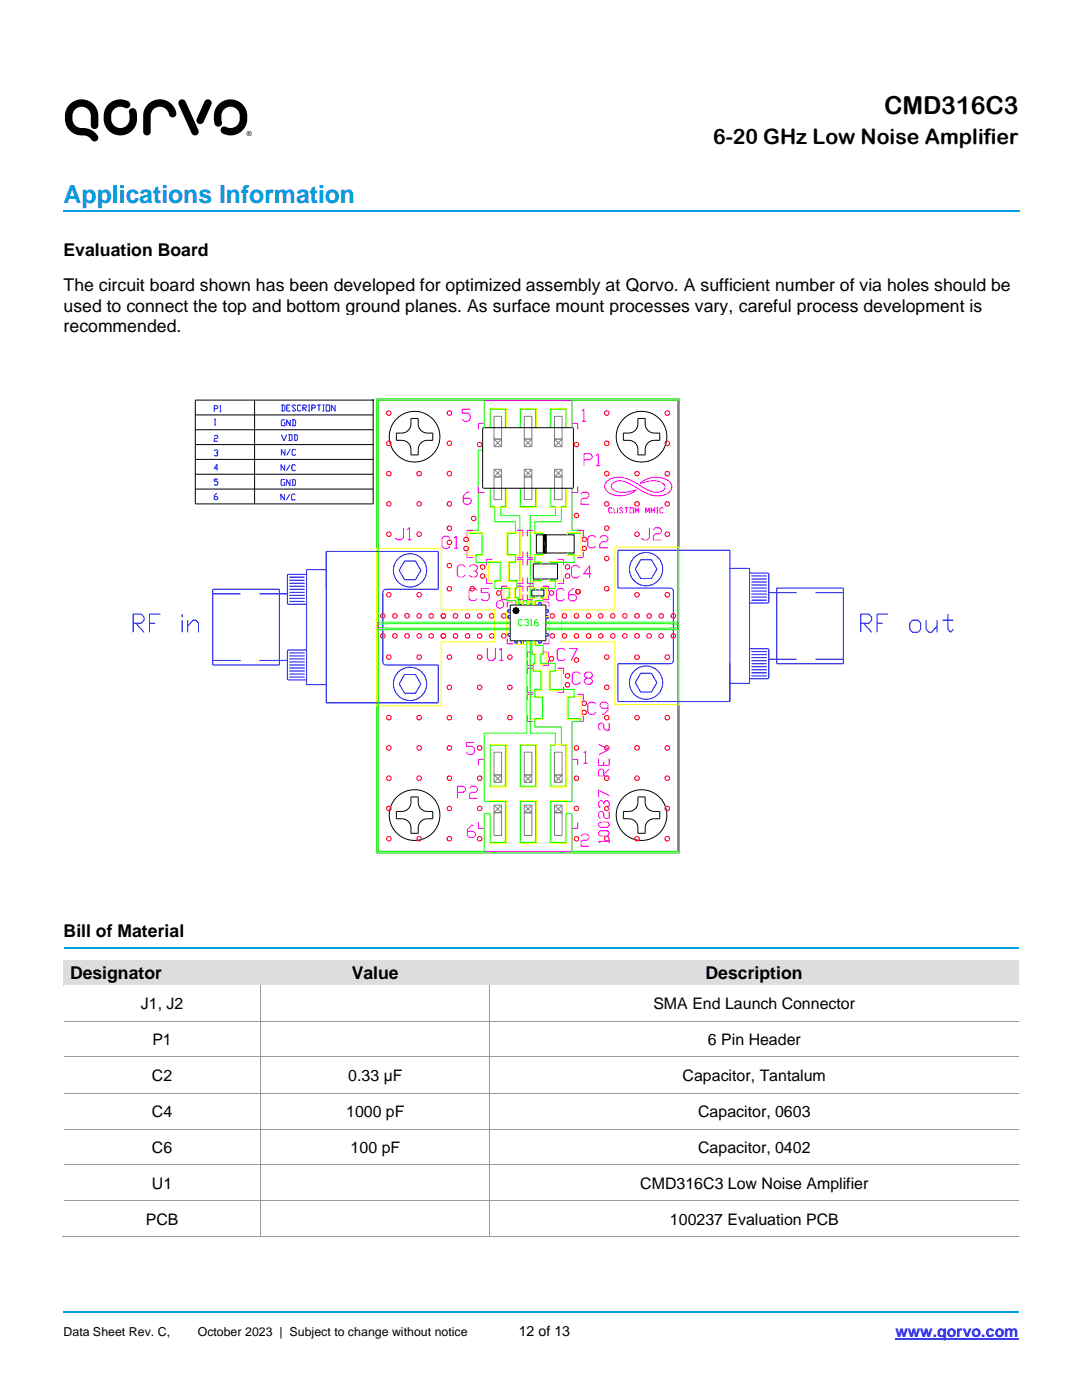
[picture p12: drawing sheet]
<svg xmlns="http://www.w3.org/2000/svg" width="216mm" height="279mm" viewBox="0 0 216 279" stroke-linecap="round" stroke-linejoin="round" font-family="sans-serif">
<path d="M178.7 267.3h24.5" fill="none" stroke="#00f" stroke-width=".34"/>
<path d="M12.7 261.8h85.9" fill="none" stroke="#009ee1" stroke-width=".34"/>
<path d="M98.6 261.7h.3v.3h-.3z" fill-rule="evenodd" fill="#009ee1"/>
<path d="M98.9 261.8h19.8" fill="none" stroke="#009ee1" stroke-width=".34"/>
<path d="M118.7 261.7h.4v.3h-.4z" fill-rule="evenodd" fill="#009ee1"/>
<path d="M119.1 261.8h84.1" fill="none" stroke="#009ee1" stroke-width=".34"/>
<path d="M43.7 20.8a3.9 3.9 0 0 0-.7 4.2 .81 .81 0 0 0 1.1 0 .81 .81 0 0 0 .1-1.1 1.95 1.95 0 0 1 .5-2.1 1.95 1.95 0 0 1 2.2-.3 2.15 2.15 0 0 1 1 2.5 2.15 2.15 0 0 1-2.2 1.5h-.3a.8 .8 0 0 0-1.3 .2 .8 .8 0 0 0 .7 1.1 3.4 3.4 0 0 0 4.5-3.7 3.3 3.3 0 0 0-2-3 3.3 3.3 0 0 0-3.6 .7zM13.9 20.8a3.7 3.7 0 0 0-.8 3.9 3.7 3.7 0 0 0 3.2 2.3l.7 .1a2.11 2.11 0 0 1 1.4 1 .74 .74 0 0 0 1-.1 .74 .74 0 0 0 .1-.9 3.4 3.4 0 0 0-3.2-1.5 2.18 2.18 0 0 1-1.9-1.7 2.18 2.18 0 0 1 1-2.4 1.92 1.92 0 0 1 2.1 .2 1.92 1.92 0 0 1 .6 2.1v1a.77 .77 0 0 0 .8 1 .77 .77 0 0 0 .7-1v-.5a3.9 3.9 0 0 0-2-4.2 3.4 3.4 0 0 0-3.7 .7zM29.5 20.8a3.7 3.7 0 0 0-.9 3.1v2.2a.77 .77 0 0 0 .7 .9 .77 .77 0 0 0 .8-.9v-2.2a1.99 1.99 0 0 1 2.3-2.5 1.97 1.97 0 0 1 1.4 1.7 .75 .75 0 0 0 .9 .3 .75 .75 0 0 0 .5-.9 3.3 3.3 0 0 0-5.7-1.7zM41 20l-1.3 2.8a1.57 1.57 0 0 0-.3 1.7 .76 .76 0 0 0 1.2-.2l1.6-3.4a.75 .75 0 0 0-.3-.9 .75 .75 0 0 0-.9 0zM35.8 20.1l-.2 .5 .1 .3 2.5 5.7a.77 .77 0 0 0 1.1 .3 .77 .77 0 0 0 .2-1.2l-2.1-4.5a1.59 1.59 0 0 0-1.1-1.4zM21.7 20.8a3 3 0 0 1 4.3-.2 .8 .8 0 0 1-.4 .9 .8 .8 0 0 1-1-.1 1.91 1.91 0 0 0-2.4 2.4 1.88 1.88 0 0 0 2.2 1.7 1.88 1.88 0 0 0 1.4-2.4 1.21 1.21 0 0 1 .4-1.5 1.13 1.13 0 0 1 1.1 1.5 3.4 3.4 0 0 1-3.3 3.9 3.4 3.4 0 0 1-3.3-3.9 3.2 3.2 0 0 1 1-2.3z" fill-rule="evenodd" fill="#000"/>
<g fill="#fff">
<path d="M12.7 35.6h190.8v6.3h-190.8z" fill-rule="evenodd"/>
<path d="M12.7 35.9h190.8v5.7h-190.8z" fill-rule="evenodd"/>
<path d="M12.7 42.3h190.8v2.7h-190.8z" fill-rule="evenodd"/>
<path d="M12.7 42.3h190.8v2.7h-190.8z" fill-rule="evenodd"/>
</g>
<path d="M12.7 42.1h190.8" fill="none" stroke="#00a1df" stroke-width=".34"/>
<g fill="#fff">
<path d="M12.7 45h190.8v9.9h-190.8z" fill-rule="evenodd"/>
<path d="M12.7 47.9h190.8v4.1h-190.8z" fill-rule="evenodd"/>
<path d="M12.7 47.9h29v4.1h-29z" fill-rule="evenodd"/>
<path d="M12.7 54.9h190.8v127.8h-190.8z" fill-rule="evenodd"/>
<path d="M12.7 54.9h190.8v4h-190.8z" fill-rule="evenodd"/>
<path d="M12.7 58.9h190.8v4.1h-190.8z" fill-rule="evenodd"/>
<path d="M12.7 63h190.8v4.1h-190.8z" fill-rule="evenodd"/>
<path d="M12.7 67.1h190.8v4h-190.8z" fill-rule="evenodd"/>
<path d="M12.7 71.1h190.8v4h-190.8z" fill-rule="evenodd"/>
<path d="M12.7 75.1h190.8v4.1h-190.8z" fill-rule="evenodd"/>
<path d="M12.7 79.2h190.8v91.3h-190.8z" fill-rule="evenodd"/>
<path d="M12.7 170.5h190.8v4.1h-190.8z" fill-rule="evenodd"/>
<path d="M12.7 174.6h190.8v4h-190.8z" fill-rule="evenodd"/>
<path d="M12.7 178.6h190.8v4.1h-190.8z" fill-rule="evenodd"/>
<path d="M12.7 182.7h190.5v6.3h-190.5z" fill-rule="evenodd"/>
<path d="M12.7 183.8h190.5v4.1h-190.5z" fill-rule="evenodd"/>
<path d="M12.7 183.8h24.1v4.1h-24.1z" fill-rule="evenodd"/>
<path d="M12.7 189.4h190.5v2.2h-190.5z" fill-rule="evenodd"/>
<path d="M12.7 189.4h190.5v2.2h-190.5z" fill-rule="evenodd"/>
</g>
<path d="M12.7 189.2h190.5" fill="none" stroke="#00a1df" stroke-width=".34"/>
<g fill="#ddd">
<path d="M12.7 191.6h39.4v5.1h-39.4z" fill-rule="evenodd"/>
<path d="M12.7 191.6h39.4v5.1h-39.4z" fill-rule="evenodd"/>
<path d="M52.1 191.6h45.6v5.1h-45.6z" fill-rule="evenodd"/>
<path d="M52.1 191.6h45.6v5.1h-45.6z" fill-rule="evenodd"/>
<path d="M97.7 191.6h105.5v5.1h-105.5z" fill-rule="evenodd"/>
<path d="M97.7 191.6h105.5v5.1h-105.5z" fill-rule="evenodd"/>
</g>
<g fill="#fff">
<path d="M12.7 196.7h39.3v7h-39.3z" fill-rule="evenodd"/>
<path d="M12.7 198.4h39.3v3.6h-39.3z" fill-rule="evenodd"/>
<path d="M52.2 196.7h45.4v7h-45.4z" fill-rule="evenodd"/>
<path d="M52.2 197.8h45.4v4.7h-45.4z" fill-rule="evenodd"/>
<path d="M97.8 196.7h105.4v7h-105.4z" fill-rule="evenodd"/>
<path d="M97.8 198.4h105.4v3.6h-105.4z" fill-rule="evenodd"/>
</g>
<path d="M52.1 196.7v7M97.7 196.7v7" fill="none" stroke="#999" stroke-width=".2"/>
<g fill="#fff">
<path d="M12.7 203.9h39.3v7h-39.3z" fill-rule="evenodd"/>
<path d="M12.7 205.6h39.3v3.6h-39.3z" fill-rule="evenodd"/>
<path d="M52.2 203.9h45.4v7h-45.4z" fill-rule="evenodd"/>
<path d="M52.2 205h45.4v4.7h-45.4z" fill-rule="evenodd"/>
<path d="M97.8 203.9h105.4v7h-105.4z" fill-rule="evenodd"/>
<path d="M97.8 205.6h105.4v3.6h-105.4z" fill-rule="evenodd"/>
</g>
<path d="M12.7 203.8h39.3" fill="none" stroke="#999" stroke-width=".2"/>
<path d="M52 203.7h.2v.2h-.2z" fill-rule="evenodd" fill="#999"/>
<path d="M52.2 203.8h45.4" fill="none" stroke="#999" stroke-width=".2"/>
<path d="M97.6 203.7h.2v.2h-.2z" fill-rule="evenodd" fill="#999"/>
<path d="M52.1 203.9v7M97.7 203.9v7M97.8 203.8h105.4" fill="none" stroke="#999" stroke-width=".2"/>
<g fill="#fff">
<path d="M12.7 211.1h39.3v7h-39.3z" fill-rule="evenodd"/>
<path d="M12.7 212.7h39.3v3.7h-39.3z" fill-rule="evenodd"/>
<path d="M52.2 211.1h45.4v7h-45.4z" fill-rule="evenodd"/>
<path d="M52.2 212.2h45.4v4.7h-45.4z" fill-rule="evenodd"/>
<path d="M97.8 211.1h105.4v7h-105.4z" fill-rule="evenodd"/>
<path d="M97.8 212.7h105.4v3.7h-105.4z" fill-rule="evenodd"/>
</g>
<path d="M12.7 210.9h39.3" fill="none" stroke="#999" stroke-width=".2"/>
<path d="M52 210.9h.2v.1h-.2z" fill-rule="evenodd" fill="#999"/>
<path d="M52.2 210.9h45.4" fill="none" stroke="#999" stroke-width=".2"/>
<path d="M97.6 210.9h.2v.1h-.2z" fill-rule="evenodd" fill="#999"/>
<path d="M52.1 211v7.1M97.7 211v7.1M97.8 210.9h105.4" fill="none" stroke="#999" stroke-width=".2"/>
<g fill="#fff">
<path d="M12.7 218.2h39.3v7h-39.3z" fill-rule="evenodd"/>
<path d="M12.7 219.9h39.3v3.7h-39.3z" fill-rule="evenodd"/>
<path d="M52.2 218.2h45.4v7h-45.4z" fill-rule="evenodd"/>
<path d="M52.2 219.4h45.4v4.7h-45.4z" fill-rule="evenodd"/>
<path d="M97.8 218.2h105.4v7h-105.4z" fill-rule="evenodd"/>
<path d="M97.8 219.9h105.4v3.7h-105.4z" fill-rule="evenodd"/>
</g>
<path d="M12.7 218.1h39.3" fill="none" stroke="#999" stroke-width=".2"/>
<path d="M52 218.1h.2v.1h-.2z" fill-rule="evenodd" fill="#999"/>
<path d="M52.2 218.1h45.4" fill="none" stroke="#999" stroke-width=".2"/>
<path d="M97.6 218.1h.2v.1h-.2z" fill-rule="evenodd" fill="#999"/>
<path d="M52.1 218.2v7M97.7 218.2v7M97.8 218.1h105.4" fill="none" stroke="#999" stroke-width=".2"/>
<g fill="#fff">
<path d="M12.7 225.4h39.3v7h-39.3z" fill-rule="evenodd"/>
<path d="M12.7 226.6h39.3v4.7h-39.3z" fill-rule="evenodd"/>
<path d="M52.2 225.4h45.4v7h-45.4z" fill-rule="evenodd"/>
<path d="M52.2 227.1h45.4v3.7h-45.4z" fill-rule="evenodd"/>
<path d="M97.8 225.4h105.4v7h-105.4z" fill-rule="evenodd"/>
<path d="M97.8 226.6h105.4v4.7h-105.4z" fill-rule="evenodd"/>
</g>
<path d="M12.7 225.3h39.3" fill="none" stroke="#999" stroke-width=".2"/>
<path d="M52 225.2h.2v.2h-.2z" fill-rule="evenodd" fill="#999"/>
<path d="M52.2 225.3h45.4" fill="none" stroke="#999" stroke-width=".2"/>
<path d="M97.6 225.2h.2v.2h-.2z" fill-rule="evenodd" fill="#999"/>
<path d="M52.1 225.4v7M97.7 225.4v7M97.8 225.3h105.4" fill="none" stroke="#999" stroke-width=".2"/>
<g fill="#fff">
<path d="M12.7 232.6h39.3v7h-39.3z" fill-rule="evenodd"/>
<path d="M12.7 233.7h39.3v4.8h-39.3z" fill-rule="evenodd"/>
<path d="M52.2 232.6h45.4v7h-45.4z" fill-rule="evenodd"/>
<path d="M52.2 234.3h45.4v3.6h-45.4z" fill-rule="evenodd"/>
<path d="M97.8 232.6h105.4v7h-105.4z" fill-rule="evenodd"/>
<path d="M97.8 233.7h105.4v4.8h-105.4z" fill-rule="evenodd"/>
</g>
<path d="M12.7 232.5h39.3" fill="none" stroke="#999" stroke-width=".2"/>
<path d="M52 232.4h.2v.2h-.2z" fill-rule="evenodd" fill="#999"/>
<path d="M52.2 232.5h45.4" fill="none" stroke="#999" stroke-width=".2"/>
<path d="M97.6 232.4h.2v.2h-.2z" fill-rule="evenodd" fill="#999"/>
<path d="M52.1 232.6v7M97.7 232.6v7M97.8 232.5h105.4" fill="none" stroke="#999" stroke-width=".2"/>
<g fill="#fff">
<path d="M12.7 239.8h39.3v7h-39.3z" fill-rule="evenodd"/>
<path d="M12.7 240.9h39.3v4.7h-39.3z" fill-rule="evenodd"/>
<path d="M52.2 239.8h45.4v7h-45.4z" fill-rule="evenodd"/>
<path d="M52.2 241.4h45.4v3.7h-45.4z" fill-rule="evenodd"/>
<path d="M97.8 239.8h105.4v7h-105.4z" fill-rule="evenodd"/>
<path d="M97.8 240.9h105.4v4.7h-105.4z" fill-rule="evenodd"/>
</g>
<path d="M12.7 239.7h39.3" fill="none" stroke="#999" stroke-width=".2"/>
<path d="M52 239.6h.2v.2h-.2z" fill-rule="evenodd" fill="#999"/>
<path d="M52.2 239.7h45.4" fill="none" stroke="#999" stroke-width=".2"/>
<path d="M97.6 239.6h.2v.2h-.2z" fill-rule="evenodd" fill="#999"/>
<path d="M52.1 239.8v7M97.8 239.7h105.4M12.5 246.8h39.5" fill="none" stroke="#999" stroke-width=".2"/>
<path d="M52 246.8h.2v.1h-.2z" fill-rule="evenodd" fill="#999"/>
<path d="M97.7 239.8v7M52.2 246.8h45.4" fill="none" stroke="#999" stroke-width=".2"/>
<path d="M97.6 246.8h.2v.1h-.2z" fill-rule="evenodd" fill="#999"/>
<path d="M97.8 246.8h105.4" fill="none" stroke="#999" stroke-width=".2"/>
<g fill="none" stroke="#00f" stroke-width=".2">
<path d="M42.7 90l.2-.2h.4l.2 .4-.4 .2M42.7 81.6h.6l.2-.4-.2-.2h-.6v1.2M42.7 87.1l.2-.2h.4l.2 .2-.2 .4h-.4l-.2 .2v.4h.8M42.7 83.8l.2-.2v1.2M42.7 84.8h.4M43.3 98.5h-.2l-.4 .4v.6l.2 .2h.4l.2-.2-.2-.4h-.6M43.3 90.4l.2 .2-.2 .4h-.4l-.2-.2M43.5 93.5h-.8l.6-.8v1.2M43.5 95.6h-.8v.4h.6l.2 .2v.4l-.2 .2h-.4l-.2-.2M43.8 81.2l.2-.2v1.2M43.8 82.2h.4M56.1 86.7l.6 1.2 .5-1.2"/>
<path d="M56.1 80.8h.6l.2 .2v.8l-.2 .2h-.6M56.3 80.8v1.2M56.8 98.6v1.2l-.8-1.2v1.2M56.8 95.7h-.5l-.2 .2v.8l.2 .2h.5v-.6h-.2M56.8 92.7v1.2l-.7-1.2v1.2M56.8 83.8h-.5l-.2 .2v.8l.2 .2h.5v-.6h-.1M56.8 89.7v1.2l-.7-1.2v1.2M57.2 81.4h.4M57.6 86.7h.5l.2 .2v.8l-.2 .2h-.5M57.7 86.7v1.2M57.8 98.6l-.7 1.2M57.9 95.7v1.2l-.7-1.2v1.2"/>
<path d="M57.9 92.7l-.7 1.2M57.9 83.8v1.2l-.7-1.2v1.2M57.9 89.7l-.7 1.2M57.9 80.8h-.7v1.2h.7M58.2 95.7h.6l.2 .2v.8l-.2 .2h-.6M58.3 83.8h.5l.2 .2v.8l-.2 .2h-.5M58.4 95.7v1.2M58.5 83.8v1.2M58.6 86.7h.6l.2 .2v.8l-.2 .2h-.6M58.8 86.7v1.2M58.9 98.8l-.2-.2h-.3l-.2 .2v.8l.2 .2h.3l.2-.2M59 92.9l-.2-.2h-.4l-.2 .2v.8l.2 .2h.4l.2-.2"/>
<path d="M59 89.9l-.2-.2h-.3l-.2 .2v.8l.2 .2h.3l.2-.2M59 81l-.2-.2h-.3l-.2 .2 .7 .8-.2 .2h-.3l-.2-.2M60.1 81l-.2-.2h-.4l-.1 .2v.8l.1 .2h.4l.2-.2M60.4 81.4h.6l.1-.4-.1-.2h-.6v1.2M60.6 81.4l.5 .6M61.5 82h.4M61.5 80.8h.4M61.7 80.8v1.2M62.2 81.4h.6l.1-.4-.1-.2h-.6v1.2M63.3 80.8h.7M63.6 80.8v1.2M64.4 82h.3"/>
<path d="M64.4 80.8h.3M64.5 80.8v1.2M65.1 80.8h.7v1.2h-.7zM66.9 80.8v1.2l-.8-1.2v1.2M42.4 117.6h13.3v15.1h-13.3zM42.4 118.5h5.6M51.8 118.5h5.5M57.7 117.6h3.1M57.7 119.4h3.1M57.7 118.8h3.1M57.7 118.2h3.1M57.7 116.4h3.1"/>
<path d="M57.7 117h3.1M57.7 115.8h3.1M57.7 115.2h3.1M61.2 114.6h-3.8l-.1 .1v5.8l.1 .1h3.8M65.1 110.1h22.3v7.5h-10.4l-.5 .2-.1 .4 .1 14.2 .5 .3h10.4v7.6h-22.3zM65.1 113.7h-3.9v22.9h3.9M80.7 112h2.2l1.1 1.8-1.1 1.9h-2.2l-1-1.9zM123.3 109.8h22.3v30.2h-22.3v-7.5h10.4l.4-.2 .2-.4v-14.2l-.6-.3h-10.4zM127.8 111.7h2.2l1.1 1.9-1.1 1.9h-2.2l-1-1.9zM145.6 113.4h4v23h-4M149.6 114.4h3.7l.1 .1v5.7l-.1 .1h-3.7M149.9 115.5h3.1"/>
<path d="M149.9 114.9h3.1M149.9 116.2h3.1M149.9 116.8h3.1M149.9 117.4h3.1M149.9 118h3.1M149.9 119.2h3.1M149.9 118.6h3.1M149.9 119.8h3.1M153.4 118.3h5.6M155 117.4h13.3v15.1h-13.3zM162.7 118.3h5.6M26.6 124.4h1.6l.5-.6v-.6l-.5-.6h-1.6v3.6"/>
<path d="M27.1 124.4l1.6 1.8M29.8 124.4h1.1M32 122.6h-2.2v3.6M36.3 122.6v.6M36.3 123.8v2.4M37.4 125l1.1-1.2h.6l.5 .6v1.8M37.4 123.8v2.4M42.4 131.8h5.6M51.8 131.8h5.5M57.7 132.7h3.1M57.7 133.9h3.1M57.7 135.1h3.1"/>
<path d="M57.7 134.5h3.1M57.7 130.3h3.1M57.7 131.5h3.1M57.7 130.9h3.1M57.7 132.1h3.1M57.7 133.3h3.1M57.7 120h3.1M61.2 129.7h-3.8l-.1 .1v5.8l.1 .1h3.8M80.7 134.6h2.2l1.1 1.9-1.1 1.9h-2.2l-1-1.9zM101.8 126.5h-.5v.4h.5M101.8 121.7h-.5v.5h.5M101.8 122.9h-.5v.5h.5"/>
<path d="M102.8 127.9v.4h.4v-.4M103.9 127.9v.5h.5v-.5M107.5 127.9v.4h.5v-.4M107.5 120.7v-.4h.5v.4M108.9 126.5h.5v.4h-.5M108.9 122.9h.5v.5h-.5M108.9 121.7h.5v.5h-.5M127.8 134.4h2.2l1.1 1.8-1.1 1.9h-2.2l-1-1.9zM149.6 129.5h3.7l.1 .1v5.7l-.1 .2h-3.7M149.9 132.5h3.1M149.9 134.9h3.1M149.9 134.3h3.1"/>
<path d="M149.9 130.7h3.1M149.9 130h3.1M149.9 133.1h3.1M149.9 133.7h3.1M149.9 131.9h3.1M149.9 131.3h3.1M153.4 131.6h5.6M162.7 131.6h5.6M171.8 124.4h1.6l.5-.6v-.6l-.5-.6h-1.6v3.6M172.3 124.4l1.6 1.8M175 124.4h1.1M177.2 122.6h-2.2v3.6"/>
<path d="M182.1 123.8h1.1l.5 .6v1.2l-.5 .6h-1.1l-.6-.6v-1.2zM184.8 123.8v1.8l.5 .6h.6l1.1-1.2M187 123.8v2.4M188.1 123.8h2.1M189.1 122.6v3l.6 .6 .5-.6"/>
<circle cx="81.8" cy="113.8" r="3.3"/>
<circle cx="128.9" cy="113.6" r="3.3"/>
<circle cx="81.8" cy="136.5" r="3.3"/>
<circle cx="128.9" cy="136.2" r="3.3"/>
</g>
<g fill="none" stroke="#000" stroke-width=".2">
<path d="M39 79.8h35.5v20.8h-35.5zM50.8 79.8v20.8M75.5 79.9h59.8v90h-59.8zM39 91.7h35.5M39 94.6h35.5M39 82.8h35.5M39 85.8h35.5M39 88.7h35.5M39 97.6h35.5M80.2 86.4h-1.1v1.5h1.1a1.82 1.82 0 0 1 1.8 1.8v1.1h1.4v-1.1a1.83 1.83 0 0 1 1.9-1.8h1.1v-1.5h-1.1M80.2 86.4a1.82 1.82 0 0 0 1.8-1.8v-1.1h1.4v1.1a1.83 1.83 0 0 0 1.9 1.8M96.3 85.5l.1-.1h17.9l.1 .1v11.8l-.1 .1h-17.9l-.1-.1z"/>
<path d="M125.5 86.4h-1.1v1.5h1.1a1.82 1.82 0 0 1 1.8 1.8v1.1h1.4v-1.1a1.82 1.82 0 0 1 1.9-1.8h1v-1.5h-1M125.5 86.4a1.82 1.82 0 0 0 1.8-1.8v-1.1h1.4v1.1a1.82 1.82 0 0 0 1.9 1.8M106.1 117.7h2.4v1.2h-2.4zM106.4 112.5h4.8v3.1h-4.8zM107 106.7h7.6v3.7h-7.6zM108.4 106.7h.6v3.7h-.6zM101.8 120.7h7.1v7.2h-7.1zM102.4 121.9h.6l-.5 .4zM102.5 121.4l.5-.1v.6zM102.5 121.4l.5 .5h-.6zM103 121.9l.4-.5 .2 .5zM103 121.3l.4 .1-.4 .5z"/>
<path d="M103 121.9v.6l-.5-.2zM103 121.9l.4 .4-.4 .2zM103 121.9h.6l-.2 .4zM80.2 163.4h-1.1v-1.5h1.1a1.82 1.82 0 0 0 1.8-1.8v-1.1h1.4v1.1a1.83 1.83 0 0 0 1.9 1.8h1.1v1.5h-1.1M80.2 163.4a1.82 1.82 0 0 1 1.8 1.8v1.1h1.4v-1.1a1.83 1.83 0 0 1 1.9-1.8M125.5 163.4h-1.1v-1.5h1.1a1.82 1.82 0 0 0 1.8-1.8v-1.1h1.4v1.1a1.82 1.82 0 0 0 1.9 1.8h1v1.5h-1M125.5 163.4a1.82 1.82 0 0 1 1.8 1.8v1.1h1.4v-1.1a1.82 1.82 0 0 1 1.9-1.8"/>
<circle cx="82.7" cy="87.2" r="5.1"/>
<circle cx="128" cy="87.2" r="5.1"/>
<circle cx="82.7" cy="162.7" r="5.1"/>
<circle cx="128" cy="162.7" r="5.1"/>
</g>
<g fill="none" stroke="#ff0" stroke-width=".2">
<path d="M97.6 97.4v3.9h3.4v-3.9M97.6 85.4v-3.9h3.4v3.9M103.7 97.4v3.9h3.4v-3.9M103.7 85.4v-3.9h3.4v3.9M109.7 97.4v3.9h3.4v-3.9M109.7 85.4v-3.9h3.4v3.9M75.2 109.5h12.8v12.2h10.7v6.4h-10.7v12.8h-12.8zM93.6 106.3h2.8v4.6h-2.8zM97.5 112.1h2.5v3.9h-2.5zM100.5 117.3h1.3v2.1h-1.3zM101.1 106.3h2.8v4.6h-2.8zM101.4 112.1h2.5v3.9h-2.5z"/>
<path d="M102.6 117.3h1.3v2.1h-1.3zM106.9 117.7v-.4h-1.3v2.1h1.3v-.5M107.7 117.7v-.4h1.3v2.1h-1.3v-.5M108.1 112.5v-.4h-2.5v3.9h2.5v-.4M108.4 106.7v-.4h-2.8v4.6h2.8v-.5M109.6 112.5v-.4h2.4v3.9h-2.4v-.4M113.2 106.7v-.4h2.8v4.6h-2.8v-.5M122.7 109.2h12.9v31.4h-12.9v-12.5h-10.7v-6.4h10.7zM101.8 123.2h-.7v1h.7M101.8 125.6h-.7v1h.7M101.8 124.4h-.7v1h.7M101.8 122.1h-.7v.9h.7"/>
<path d="M103.1 127.9v.7h1v-.7M103.1 120.7v-.7h1v.7M104.3 127.9v.7h1v-.7M104.3 120.7v-.7h1v.7M105.5 127.9v.7h.9v-.7M105.5 120.7v-.7h.9v.7M105.6 133.8h2.5v4h-2.5zM105.6 139h2.8v4.6h-2.8zM105.6 130.4h1.3v2.2h-1.3zM106.7 127.9v.7h.9v-.7M106.7 120.7v-.7h.9v.7M107.7 130.4h1.3v2.2h-1.3z"/>
<path d="M108.9 123.2h.7v1h-.7M108.9 125.6h.7v1h-.7M108.9 124.4h.7v1h-.7M108.9 122.1h.7v.9h-.7M109.6 133.8h2.4v4h-2.4zM113.2 139h2.8v4.6h-2.8zM97.6 159.8h3.4v8.5h-3.4zM97.6 148.5h3.4v8.6h-3.4zM103.7 148.5h3.4v8.6h-3.4zM103.7 159.8h3.4v8.5h-3.4zM109.7 159.8h3.4v8.5h-3.4zM109.7 148.5h3.4v8.6h-3.4z"/>
</g>
<path d="M75.2 79.6h60.4v90.6h-60.4z" fill="none" stroke="#ff7f7f" stroke-width=".2"/>
<g fill="none" stroke="#f0f" stroke-width=".2">
<path d="M75.5 79.9h59.8v90h-59.8zM93.6 98.2h-.4l-.8 .8v1.2l.4 .4h.8l.4-.4v-.4l-.4-.4h-1.2M93.8 81.7h-1.6v.8h1.2l.4 .4v.8l-.4 .4h-.8l-.4-.4M95.5 97.1v1.2h1.2M96.7 84.5h-1.2v1.2M114.1 84.5h1.2v1.2M115.3 97.1v1.2h-1.2M115.9 98.6l.4-.4h.8l.4 .4v.4l-.4 .4h-.8l-.4 .4v.8h1.6M116.1 82.1l.4-.4v2.4M116.1 84.1h.8M116.5 91.7h1.2l.4-.4v-.4l-.4-.4h-1.2v2.5M119 90.9l.4-.4v2.5"/>
<path d="M119 93h.8M121.1 96a4.6 4.6 0 0 1 5.4 .2l.2 .1a9.7 9.7 0 0 0 4.4 1.9h.3a1.05 1.05 0 0 0 1.2-1.4 3.7 3.7 0 0 0-4.1-.5l-.7 .1a4.6 4.6 0 0 1 5.9-.1 1.72 1.72 0 0 1-1.5 2.6 7.4 7.4 0 0 1-5.5-1.8 4.3 4.3 0 0 0-4.1-.9 .94 .94 0 0 0-.6 1 .94 .94 0 0 0 .9 .8 6.4 6.4 0 0 0 4-.2l-.6 .5a4.6 4.6 0 0 1-5.4-.4 1.34 1.34 0 0 1 .2-1.9zM80.5 105.3v2l-.4 .4h-.8l-.4-.4M81.3 105.7l.4-.4v2.4M81.3 107.7h.8M89.8 107.4l-.4-.4h-.8l-.4 .4v1.6l.4 .4h.8l.4-.4M90.6 107.4l.4-.4v2.4M90.6 109.4h.8M92.8 113.1l-.4-.4h-.8l-.4 .4v1.7l.4 .4h.8l.4-.4M93.2 110.1v1.2h1.2M93.6 113.1l.5-.4h.8l.4 .4v.4l-.4 .4h-.4M94.4 105.8h-1.2v1.2"/>
<path d="M94.9 113.9l.4 .5v.4l-.4 .4h-.8l-.5-.4M95.2 117.8l-.4-.4h-.8l-.4 .4v1.7l.4 .4h.8l.4-.4M97.1 115.3v1.2h1.2M97.6 117.4h-1.6v.8h1.2l.4 .5v.8l-.4 .4h-.8l-.4-.4M98.3 111.6h-1.2v1.2M100.1 118.6v1.1h1.2M101.3 117h-1.2v1M103.1 105.8h1.2v1.2M103.1 117h1.2v1M103.1 111.6h1.2v1.2M104.3 115.3v1.2h-1.2M104.3 110.1v1.2h-1.2"/>
<path d="M104.3 118.6v1.1h-1.2M105.2 110.1v1.2h1.2M105.2 115.3v1.2h1.2M105.2 118.6v1.1h1.2M106.4 105.8h-1.2v1.2M106.4 111.6h-1.2v1.2M106.4 117h-1.2v1M108.2 117h1.2v1M109.4 118.6v1.1h-1.2M111.2 111.6h1.3v1.2M112.5 115.3v1.2h-1.3M112.6 117.9l-.4-.4h-.8l-.4 .4v1.6l.4 .4h.8l.4-.4"/>
<path d="M114.6 117.5h-.4l-.8 .8v1.2l.4 .4h.8l.4-.4v-.4l-.4-.4h-1.2M115.2 105.8h1.2v1.2M115.6 113.3l-.4-.4h-.8l-.4 .4v1.6l.4 .4h.8l.4-.4M116.4 110.1v1.2h-1.2M118.1 114.5h-1.7l1.3-1.6v2.4M118.9 107.3l-.4-.4h-.8l-.4 .4v1.6l.4 .4h.8l.4-.4M119.7 107.3l.4-.4h.8l.4 .4v.4l-.4 .4h-.8l-.4 .4v.8h1.6M122.2 101.5l-.2-.2h-.4l-.1 .2v.7l.1 .2h.4l.2-.2M122.5 101.3v.9l.2 .2h.4l.1-.2v-.9M124.3 101.5l-.2-.2h-.3l-.2 .2 .7 .7-.2 .2h-.3l-.2-.2M124.6 101.3h.7M125 101.3v1.1"/>
<path d="M125.7 101.3h.7v1.1h-.7zM126.7 102.4v-1.1l.4 .7 .4-.7v1.1M128.9 102.4v-1.1l.3 .7 .4-.7v1.1M129.6 105.3v2l-.4 .5h-.8l-.4-.5M129.9 102.4v-1.1l.4 .7 .3-.7v1.1M130.4 105.7l.4-.4h.8l.4 .4v.4l-.4 .4h-.8l-.4 .5v.8h1.6M131 101.3h.3M131 102.4h.3M131.2 101.3v1.1M132.4 101.5l-.2-.2h-.3l-.2 .2v.7l.2 .2h.3l.2-.2M97.2 129.4v2l.4 .4h.8l.4-.4v-2M99.6 129.8l.4-.4v2.4"/>
<path d="M99.6 131.8h.9M101.2 127.4v1.1h1.2M102.4 120.1h-1.2v1.1M105.2 137v1.2h1.2M105.2 131.8v1h1.2M106.4 130.1h-1.2v1.1M106.4 133.4h-1.2v1.2M106.4 138.6h-1.2v1.2M108.2 130.1h1.2v1.1M108.3 120.1h1.2v1.1M109.4 131.8v1h-1.2M109.5 127.4v1.1h-1.2"/>
<path d="M111.2 133.4h1.3v1.2M112.5 137v1.2h-1.3M112.8 129.8l-.4-.4h-.8l-.4 .4v1.6l.4 .4h.8l.4-.4M113.6 129.4h1.6l-1.2 2.4M115.2 138.6h1.2v1.2M115.8 134.5l-.4-.4h-.8l-.4 .4v1.6l.4 .5h.8l.4-.5M117 135.3l-.4-.4v-.4l.4-.4h.8l.4 .4v.4l-.4 .4h-.8l-.4 .4v.4l.4 .5h.8l.4-.5v-.4l-.4-.4M91.3 158.1h1.2l.4-.4v-.4l-.4-.4h-1.2v2.4M93.7 157.3l.4-.4h.8l.4 .4v.4l-.4 .4h-.8l-.4 .4v.8h1.6M94.7 148.1h-1.6v.8h1.2l.4 .5v.8l-.4 .4h-.8l-.4-.4M96.7 151.5h-1.2v1.2M105.2 142.8v1.2h1.2"/>
<path d="M114.1 151.5h1.2v1.2M116.4 142.8v1.2h-1.2M116.4 150.3l.4-.4v2.4M116.4 152.3h.8M118.9 140.5l-.4-.4h-.8l-.4 .4v1.7l.4 .4h.8l.4-.4M119.4 151.4v1.4h2.1v-1.4M119.4 148.5l2.1 1.1-2.1 1M120.5 154.9v-1.1l-.4-.3h-.3l-.4 .3v1.1h2.1M120.5 152.1v.7M121.3 141.3h-1.2l-.4-.4v-.4l.4-.4h.8l.4 .4v1.3l-.8 .8h-.4M121.5 158.8l-2.1-1.1v1.4M121.5 144.3v1.4h-.7l-.3-.3v-.7l-.4-.4h-.3l-.4 .4v.7l.4 .3"/>
<path d="M121.5 153.5l-1 1M94.5 164.7h-.4l-.8 .8v1.2l.4 .4h.8l.4-.4v-.4l-.4-.4h-1.2M95.5 164.1v1.2h1.2M115.3 164.1v1.2h-1.2M115.9 166.9l.4-.4h.8l.4 .4v.4l-.4 .4h-.8l-.4 .4v.8h1.6M119.4 166.2l.4-.4h1.4l.3 .4v.3l-.3 .4h-1.4l-.4-.4zM119.4 164.4l.4-.4h1.4l.3 .4v.3l-.3 .4h-1.4l-.4-.4zM120.5 160.5v-.3l-.4-.4h-.3l-.4 .4v.7l.4 .3M120.5 160.2l.3-.4h.4l.3 .4v.7l-.3 .3M121.5 167.9h-2.1l.4 .4M121.5 161.9v1.4h-.7l-.3-.3v-.7l-.4-.4h-.3l-.4 .4v.7l.4 .3M121.5 167.6v.7"/>
<circle cx="99.8" cy="120.6" r=".76"/>
</g>
<g fill="none" stroke="#0f0" stroke-width=".2">
<path d="M75.2 79.6h60.4v90.6h-60.4zM96.3 89.9h-.9v15.9h-1.6v.6h2.4v4.3h-1.2v1.5h4.8v3.7h-1v1.5h2.8v1.8h-.4v.7h1.7v.8M96.6 85.4v-5.5h-21.1v44.3h26.3M97.8 97.4v3.7h.9v3h4.1v2.3h-1.5v4.3h1.5v1.5h-1.2v3.7h1.5v1.5h-.3v1.8h.6v1.5h-.2M97.8 85.4v-3.7h3v3.7M100.8 97.4v3.7h-.9v1.8h3.8v17.8h.2M103.9 97.4v3.7h3v-3.7M103.9 85.4v-3.7h3v3.7M109.9 97.4v3.7h.9v1.8h-5v17.8h-.2M109.9 85.4v-3.7h3v3.7M112.9 97.4v3.7h-.9v3h-5.3v2.3h1.5v.3M114.1 97.4v8.4h1.7v.6h-2.4v.3"/>
<path d="M114.1 85.4v-5.5h21.2v44.3h-26.4M106.7 118.9v.3h-.6v1.5h.2M107.9 115.6v.3h-1.5v1.5h.3v.3M107.9 118.9v.3h.5v.7h-1.6v.8M108.2 110.4v.3h-1.5v1.5h1.2v.3M109.7 115.6v.3h1.1v1.5h-2.9v.3M113.4 110.4v.3h1.2v1.5h-4.9v.3M101.8 125.7h-26.3v44.2h21.1v-7.5h1.2v5.7h3v-8.1h-4.2v-13.7h8.5v-18.4M101.8 124.5h-24.1l-2.4 .1v.6l2.4 .2h24.1M104.2 123.8l-.2-.2h-.4l-.2 .2v.8l.2 .2h.4l.2-.2M104.4 120.7v-.8h.7v.8M104.6 123.8l.2-.2h.4l.2 .4-.4 .2"/>
<path d="M105.2 124.2l.2 .2-.2 .4h-.4l-.2-.2M105.6 127.9h.2v18.4h5v2.4h-.9v8.2h3v-8.2h-.9v-3.6h-5.3v-1.7h1.5v-4.2h-1.5v-1.6h1.2v-3.6h-1.5v-1.6h.3v-1.8h-.6v-2.7h.2M105.8 123.8l.2-.2v1.2M105.8 124.8h.4M107.2 123.6h-.2l-.4 .4v.6l.2 .2h.4l.2-.4-.2-.2h-.6M108.9 125.7h26.4v44.2h-21.2v-7.5h-1.2v5.7h-3v-8.1h4.2v-16h1.7v-.6h-2.4v-4.2h1.2v-1.6h-4.9v-3.6h1.1v-1.6h-2.9v-1.8h.5v-1.8h-1.6v-.9M108.9 124.5h24.1l2.4 .1v.6l-2.4 .2h-24.1M97.8 148.7h3v8.2h-3zM103.9 148.7h3v8.2h-3zM103.9 160h3v8.1h-3z"/>
</g>
<g fill="none" stroke="#f00" stroke-width=".2">
<circle cx="77.6" cy="94.5" r=".45"/>
<circle cx="77.6" cy="88.5" r=".45"/>
<circle cx="77.6" cy="82.4" r=".45"/>
<circle cx="83.6" cy="94.5" r=".45"/>
<circle cx="89.7" cy="88.5" r=".45"/>
<circle cx="89.7" cy="94.5" r=".45"/>
<circle cx="89.7" cy="82.4" r=".45"/>
<circle cx="95.7" cy="88.7" r=".45"/>
<circle cx="115" cy="88.7" r=".45"/>
<circle cx="121.1" cy="88.5" r=".45"/>
<circle cx="121.1" cy="94.5" r=".45"/>
<circle cx="121.1" cy="82.4" r=".45"/>
<circle cx="127.1" cy="94.5" r=".45"/>
<circle cx="133.1" cy="88.5" r=".45"/>
<circle cx="133.1" cy="94.5" r=".45"/>
<circle cx="133.1" cy="82.4" r=".45"/>
<circle cx="77.6" cy="106.6" r=".45"/>
<circle cx="77.6" cy="100.6" r=".45"/>
<circle cx="77.6" cy="118.7" r=".45"/>
<circle cx="83.6" cy="106.6" r=".45"/>
<circle cx="83.6" cy="100.6" r=".45"/>
<circle cx="83.6" cy="118.7" r=".45"/>
<circle cx="89.7" cy="112.9" r=".45"/>
<circle cx="89.7" cy="117.5" r=".45"/>
<circle cx="89.7" cy="105.4" r=".45"/>
<circle cx="89.7" cy="108.2" r=".45"/>
<circle cx="89.7" cy="100.6" r=".45"/>
<circle cx="93" cy="109.5" r=".45"/>
<circle cx="93" cy="107.6" r=".45"/>
<circle cx="94.2" cy="117.5" r=".45"/>
<circle cx="94.5" cy="103.5" r=".45"/>
<circle cx="96.3" cy="115" r=".45"/>
<circle cx="96.3" cy="113.1" r=".45"/>
<circle cx="99.5" cy="118.3" r=".45"/>
<circle cx="110" cy="118.3" r=".45"/>
<circle cx="113.2" cy="115" r=".45"/>
<circle cx="113.2" cy="113.1" r=".45"/>
<circle cx="115" cy="102.9" r=".45"/>
<circle cx="115.3" cy="118.1" r=".45"/>
<circle cx="116.6" cy="109.5" r=".45"/>
<circle cx="116.6" cy="107.6" r=".45"/>
<circle cx="121.1" cy="105.4" r=".45"/>
<circle cx="121.1" cy="117.5" r=".45"/>
<circle cx="121.1" cy="100.6" r=".45"/>
<circle cx="121.1" cy="111.5" r=".45"/>
<circle cx="127.1" cy="106.6" r=".45"/>
<circle cx="127.1" cy="118.7" r=".45"/>
<circle cx="127.1" cy="100.6" r=".45"/>
<circle cx="133.1" cy="106.6" r=".45"/>
<circle cx="133.1" cy="100.6" r=".45"/>
<circle cx="133.1" cy="118.7" r=".45"/>
<circle cx="76.4" cy="122.9" r=".45"/>
<circle cx="76.4" cy="126.9" r=".45"/>
<circle cx="77.6" cy="131.1" r=".45"/>
<circle cx="78.8" cy="122.9" r=".45"/>
<circle cx="78.8" cy="126.9" r=".45"/>
<circle cx="81.2" cy="122.9" r=".45"/>
<circle cx="81.2" cy="126.9" r=".45"/>
<circle cx="83.6" cy="122.9" r=".45"/>
<circle cx="83.6" cy="131.1" r=".45"/>
<circle cx="83.6" cy="126.9" r=".45"/>
<circle cx="86" cy="122.9" r=".45"/>
<circle cx="86" cy="126.9" r=".45"/>
<circle cx="88.5" cy="122.9" r=".45"/>
<circle cx="88.5" cy="126.9" r=".45"/>
<circle cx="89.7" cy="137.2" r=".45"/>
<circle cx="89.7" cy="131.1" r=".45"/>
<circle cx="90.9" cy="122.9" r=".45"/>
<circle cx="90.9" cy="126.9" r=".45"/>
<circle cx="93.3" cy="122.9" r=".45"/>
<circle cx="93.3" cy="126.9" r=".45"/>
<circle cx="95.7" cy="122.9" r=".45"/>
<circle cx="95.7" cy="137.2" r=".45"/>
<circle cx="95.7" cy="131.1" r=".45"/>
<circle cx="95.7" cy="126.9" r=".45"/>
<circle cx="98.1" cy="122.9" r=".45"/>
<circle cx="98.1" cy="126.9" r=".45"/>
<circle cx="100.5" cy="122.9" r=".45"/>
<circle cx="100.5" cy="126.9" r=".45"/>
<circle cx="101.7" cy="137.2" r=".45"/>
<circle cx="101.7" cy="131.1" r=".45"/>
<circle cx="110" cy="131.5" r=".45"/>
<circle cx="110.2" cy="122.9" r=".45"/>
<circle cx="110.2" cy="126.9" r=".45"/>
<circle cx="112.6" cy="122.9" r=".45"/>
<circle cx="112.6" cy="126.9" r=".45"/>
<circle cx="113.2" cy="136.7" r=".45"/>
<circle cx="113.2" cy="134.9" r=".45"/>
<circle cx="115" cy="122.9" r=".45"/>
<circle cx="115" cy="126.9" r=".45"/>
<circle cx="115" cy="131.7" r=".45"/>
<circle cx="117.4" cy="122.9" r=".45"/>
<circle cx="117.4" cy="126.9" r=".45"/>
<circle cx="119.9" cy="122.9" r=".45"/>
<circle cx="119.9" cy="126.9" r=".45"/>
<circle cx="121.1" cy="131.1" r=".45"/>
<circle cx="121.1" cy="137.2" r=".45"/>
<circle cx="122.3" cy="122.9" r=".45"/>
<circle cx="122.3" cy="126.9" r=".45"/>
<circle cx="124.7" cy="122.9" r=".45"/>
<circle cx="124.7" cy="126.9" r=".45"/>
<circle cx="127.1" cy="122.9" r=".45"/>
<circle cx="127.1" cy="131.1" r=".45"/>
<circle cx="127.1" cy="126.9" r=".45"/>
<circle cx="129.5" cy="122.9" r=".45"/>
<circle cx="129.5" cy="126.9" r=".45"/>
<circle cx="131.9" cy="122.9" r=".45"/>
<circle cx="131.9" cy="126.9" r=".45"/>
<circle cx="133.1" cy="131.1" r=".45"/>
<circle cx="134.4" cy="122.9" r=".45"/>
<circle cx="134.4" cy="126.9" r=".45"/>
<circle cx="77.6" cy="149.3" r=".45"/>
<circle cx="77.6" cy="155.3" r=".45"/>
<circle cx="77.6" cy="143.2" r=".45"/>
<circle cx="83.6" cy="149.3" r=".45"/>
<circle cx="83.6" cy="155.3" r=".45"/>
<circle cx="83.6" cy="143.2" r=".45"/>
<circle cx="89.7" cy="149.3" r=".45"/>
<circle cx="89.7" cy="155.3" r=".45"/>
<circle cx="89.7" cy="143.2" r=".45"/>
<circle cx="95.7" cy="149.3" r=".45"/>
<circle cx="95.7" cy="155.3" r=".45"/>
<circle cx="95.7" cy="143.2" r=".45"/>
<circle cx="101.7" cy="143.2" r=".45"/>
<circle cx="115" cy="149.3" r=".45"/>
<circle cx="115" cy="155.3" r=".45"/>
<circle cx="116.6" cy="142.2" r=".45"/>
<circle cx="116.6" cy="140.4" r=".45"/>
<circle cx="121.1" cy="149.3" r=".45"/>
<circle cx="121.1" cy="155.3" r=".45"/>
<circle cx="121.1" cy="143.2" r=".45"/>
<circle cx="127.1" cy="149.3" r=".45"/>
<circle cx="127.1" cy="155.3" r=".45"/>
<circle cx="127.1" cy="143.2" r=".45"/>
<circle cx="133.1" cy="149.3" r=".45"/>
<circle cx="133.1" cy="155.3" r=".45"/>
<circle cx="133.1" cy="143.2" r=".45"/>
<circle cx="77.6" cy="161.3" r=".45"/>
<circle cx="77.6" cy="167.4" r=".45"/>
<circle cx="83.6" cy="167.4" r=".45"/>
<circle cx="89.7" cy="161.3" r=".45"/>
<circle cx="89.7" cy="167.4" r=".45"/>
<circle cx="95.7" cy="161.3" r=".45"/>
<circle cx="95.7" cy="167.4" r=".45"/>
<circle cx="115" cy="161.3" r=".45"/>
<circle cx="115" cy="167.4" r=".45"/>
<circle cx="121.1" cy="161.3" r=".45"/>
<circle cx="121.1" cy="167.4" r=".45"/>
<circle cx="127.1" cy="167.4" r=".45"/>
<circle cx="133.1" cy="161.3" r=".45"/>
<circle cx="133.1" cy="167.4" r=".45"/>
</g>
<g fill="none" stroke="#808080" stroke-width=".2">
<path d="M98.6 95.2h1.5v4.5h-1.5zM98.6 83.1h1.5v4.5h-1.5zM98.6 87.6v1.5M98.6 93.7v1.5M98.6 95.2h1.5M98.6 93.7h1.5M98.6 93.7l1.5 1.5M98.6 87.6l1.5 1.5M98.6 89.1h1.5M98.6 87.6h1.5M100.1 87.6v1.5M100.1 93.7v1.5"/>
<path d="M100.1 93.7l-1.5 1.5M100.1 87.6l-1.5 1.5M104.6 95.2h1.5v4.5h-1.5zM104.6 83.1h1.5v4.5h-1.5zM104.6 87.6v1.5M104.6 93.7v1.5M104.6 95.2h1.5M104.6 93.7h1.5M104.6 89.1h1.5M104.6 87.6h1.5M104.6 93.7l1.5 1.5M104.6 87.6l1.5 1.5"/>
<path d="M106.1 87.6v1.5M106.1 93.7v1.5M106.1 87.6l-1.5 1.5M106.1 93.7l-1.5 1.5M110.7 95.2h1.5v4.5h-1.5zM110.7 83.1h1.5v4.5h-1.5zM110.7 87.6v1.5M110.7 93.7v1.5M110.7 95.2h1.5M110.7 93.7h1.5M110.7 89.1h1.5M110.7 87.6h1.5"/>
<path d="M110.7 93.7l1.5 1.5M110.7 87.6l1.5 1.5M112.2 87.6v1.5M112.2 93.7v1.5M112.2 93.7l-1.5 1.5M112.2 87.6l-1.5 1.5M98.6 150.1h1.5v4.5h-1.5zM98.6 156.2h1.5M98.6 154.6h1.5M98.6 154.6v1.6M98.6 154.6l1.5 1.6M100.1 154.6v1.6"/>
<path d="M100.1 154.6l-1.5 1.6M104.6 150.1h1.5v4.5h-1.5zM104.6 154.6l1.5 1.6M104.6 156.2h1.5M104.6 154.6h1.5M104.6 154.6v1.6M106.1 154.6v1.6M106.1 154.6l-1.5 1.6M110.7 150.1h1.5v4.5h-1.5zM110.7 156.2h1.5M110.7 154.6h1.5M110.7 154.6v1.6"/>
<path d="M110.7 154.6l1.5 1.6M112.2 154.6v1.6M112.2 154.6l-1.5 1.6M98.6 162.2h1.5v4.5h-1.5zM98.6 160.7v1.5M98.6 160.7l1.5 1.5M98.6 162.2h1.5M98.6 160.7h1.5M100.1 160.7v1.5M100.1 160.7l-1.5 1.5M104.6 162.2h1.5v4.5h-1.5zM104.6 162.2h1.5"/>
<path d="M104.6 160.7h1.5M104.6 160.7l1.5 1.5M104.6 160.7v1.5M106.1 160.7v1.5M106.1 160.7l-1.5 1.5M110.7 162.2h1.5v4.5h-1.5zM110.7 162.2h1.5M110.7 160.7h1.5M110.7 160.7l1.5 1.5M110.7 160.7v1.5M112.2 160.7v1.5M112.2 160.7l-1.5 1.5"/>
</g>
<path d="M108.4 106.7l.6 3.6h-.6zM108.4 106.7h.6v3.6zM102.3 121.8h.6l-.4 .4zM102.5 121.4l.4 .4h-.6zM102.9 121.8v.6l-.4-.2zM102.5 121.4l.4-.2v.6zM102.9 121.8l.4 .4-.4 .2zM102.9 121.2l.4 .2-.4 .4zM102.9 121.8h.6l-.2 .4zM102.9 121.8l.4-.4 .2 .4z" fill="#000"/>
<text font-size="5" x="176.4" y="22.7">CMD316C3</text>
<text font-size="5" fill="#00a1df" x="12.7" y="40.5">Applications Information</text>
<text font-size="4.2" x="142.3" y="28.8">6-20 GHz Low Noise Amplifier</text>
<g font-size="3.5">
<text x="12.7" y="51.2">Evaluation Board</text>
<text x="12.7" y="58.2">The circuit board shown has been developed for optimized assembly at Qorvo. A sufficient number of via holes should be</text>
<text x="12.7" y="62.2">used to connect the top and bottom ground planes. As surface mount processes vary, careful process development is</text>
<text x="12.7" y="66.3">recommended.</text>
<text x="12.7" y="187.1">Bill of Material</text>
<text x="14" y="195.4">Designator</text>
<text x="70.2" y="195.4">Value</text>
<text x="140.8" y="195.4">Description</text>
</g>
<g font-size="3.2">
<text x="28.1" y="201.3">J1, J2</text>
<text x="130.4" y="201.3">SMA End Launch Connector</text>
<text x="30.4" y="208.5">P1</text>
<text x="141.2" y="208.5">6 Pin Header</text>
<text x="30.3" y="215.7">C2</text>
<text x="69.5" y="215.7">0.33 µF</text>
<text x="136.2" y="215.7">Capacitor, Tantalum</text>
<text x="30.3" y="222.9">C4</text>
<text x="69.1" y="222.9">1000 pF</text>
<text x="139.3" y="222.9">Capacitor, 0603</text>
<text x="30.3" y="230.1">C6</text>
<text x="70" y="230">100 pF</text>
<text x="139.3" y="230.1">Capacitor, 0402</text>
<text x="30.3" y="237.2">U1</text>
<text x="127.7" y="237.2">CMD316C3 Low Noise Amplifier</text>
<text x="29.1" y="244.4">PCB</text>
<text x="133.7" y="244.4">100237 Evaluation PCB</text>
</g>
<text font-size="3.2" fill="#00f" x="178.7" y="266.8">www.qorvo.com</text>
<text font-size="2.8" x="103.5" y="266.7">12 of 13</text>
<g font-size="2.5">
<text x="12.7" y="266.6">Data Sheet Rev. C,</text>
<text x="39.5" y="266.6">October 2023 | Subject to change without notice</text>
</g>
<text font-size="1.4" x="49.3" y="27.2">®</text>
</svg>
